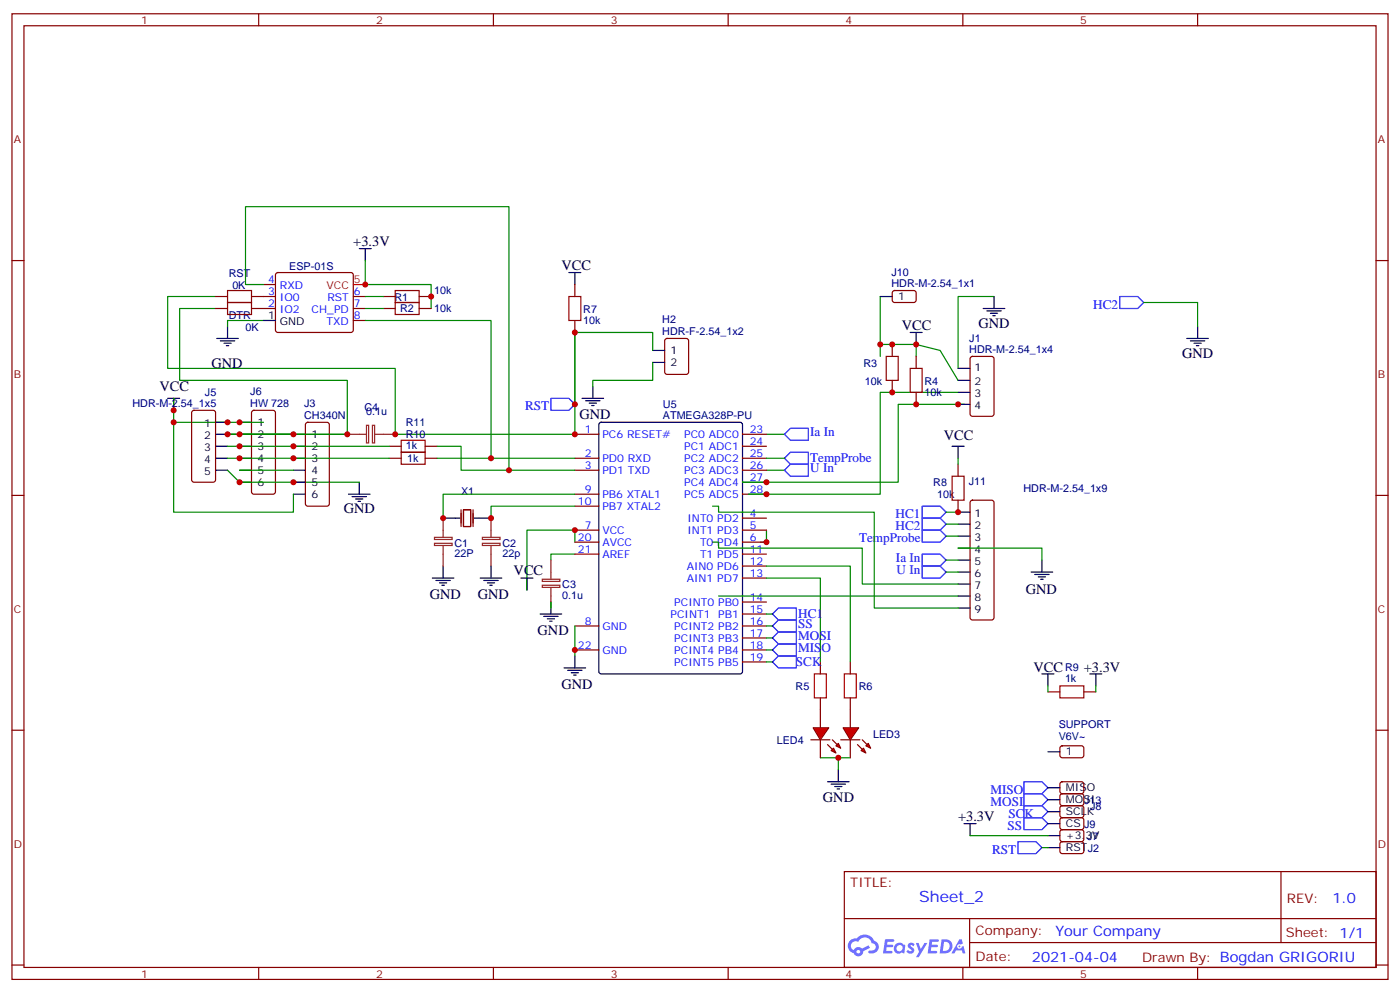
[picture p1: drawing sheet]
<svg xmlns="http://www.w3.org/2000/svg" width="412mm" height="292mm" viewBox="0 0 412 292" stroke-linecap="round" stroke-linejoin="round" font-family="sans-serif">
<g fill="none" stroke="#870000" stroke-width=".35">
<path d="M3.5 4.1h405.4v284.3h-405.4zM7.1 7.6h398.2v277.3h-398.2zM76.2 4.1v3.5M145.3 4.1v3.5M214.5 4.1v3.5M283.6 4.1v3.5M352.8 4.1v3.5M3.5 76.7h3.6M405.3 76.7h3.6M3.5 145.9h3.6M405.3 145.9h3.6M3.5 215h3.6"/>
<path d="M405.3 215h3.6M248.7 256.6h156.6v28.3h-156.6zM377.3 256.7v20.8M248.7 270.5h156.5M285.6 277.5h119.6M285.6 270.5v14.1M3.5 284.2h3.6M76.2 284.9v3.5M145.3 284.9v3.5M214.5 284.9v3.5M283.6 284.9v3.5M352.8 284.9v3.5"/>
<path d="M405.3 284.2h3.6"/>
</g>
<g fill="#5487ff">
<path d="M267.7 277.8a1.22 1.22 0 0 1 1.7 .3l-.4 .6a.47 .47 0 0 0-.3-.4 .47 .47 0 0 0-.5 .1l.1 .3a1.14 1.14 0 0 1 .8 1.7 1.14 1.14 0 0 1-1.9 0l-.2-.2 .5-.5 .7 .4a.29 .29 0 0 0 .3-.2 .29 .29 0 0 0-.2-.4 1.04 1.04 0 0 1-.6-1.7z"/>
<path d="M260.7 276.6h2.4l.3 .2-.2 .5h-1.8l-.1 .9h1.5l.3 .3-.3 .4h-1.6l-.2 1.1 1.7 .1 .2 .3-.2 .3h-2.6z"/>
<path d="M273.8 276.6h2.4l.3 .2-.1 .5h-1.8l-.2 .9h1.6l.3 .3-.4 .4h-1.6l-.1 1.1 1.7 .1 .2 .3-.2 .3h-2.6z"/>
<path d="M282.6 276.6h.7l.3 1.2-.6 .3a.69 .69 0 0 0-1 .3 .69 .69 0 0 0 .4 1 .69 .69 0 0 0 .9-.6l.5-.3 .6 2.2h-.8l-.2-.9h-1.8l-.5 .9h-.8z"/>
<path d="M269.8 277.7h.8l.6 1.8 1.1-1.8h.9l-2.6 4.1h-.8l.9-1.5z"/>
<path d="M277.4 276.6l-.6 4.1h1.3a2.11 2.11 0 0 0 2.5-2.1 2.11 2.11 0 0 0-2.5-2zM278.1 277.3a1.39 1.39 0 0 1 1.7 1.4 1.39 1.39 0 0 1-1.8 1.3h-.3z"/>
<path d="M263.7 278.2a1.54 1.54 0 0 0-.1 2.1 1.54 1.54 0 0 0 2.2 .2l.6 .2 .3-2.3-.2-.2-.4-.1a1.49 1.49 0 0 0-2.4 .1zM264 279.2a.94 .94 0 0 1 1.8 0 .94 .94 0 0 1-1.8 0z"/>
<path d="M250.4 276.9a2.18 2.18 0 0 0 1.1 3.8 1.44 1.44 0 0 0 1.6 .9 1.44 1.44 0 0 0 1.2-1.5l2-1-.5-.7-1.9 .9a1.47 1.47 0 0 0-2.4 .5 1.39 1.39 0 0 1-.7-2 1.39 1.39 0 0 1 2-.4 2.12 2.12 0 0 1 2.2-1.3 2.12 2.12 0 0 1 1.9 1.6 1.14 1.14 0 0 1 1.1 1.5 1.14 1.14 0 0 1-1.7 .7 .43 .43 0 0 0-.5 .3 .43 .43 0 0 0 .4 .5 1.98 1.98 0 0 0 2.5-1.2 1.98 1.98 0 0 0-1.2-2.5 3.1 3.1 0 0 0-5.3-.7l-.9 .1zM252.3 280.2a.55 .55 0 0 1 1.1 0 .55 .55 0 0 1-1.1 0z"/>
<circle cx="282.6" cy="278.7" r=".26"/>
</g>
<path d="M271.6 166.7h5.3l1.8 1.8-1.8 1.7h-5.3zM271.6 163.2h5.3l1.8 1.7-1.8 1.8h-5.3z" fill="none" stroke="#00f" stroke-width=".35"/>
<g fill="none" stroke="#000" stroke-width=".35">
<path d="M167.6 80.3h3.5M169.3 80.3v3.5M49.4 117.3h3.5M51.2 117.3v3.5M171.4 117.3h6.4M172.5 118h4.2M173.6 118.7h2.1M174.3 119.4h.7M174.6 113.8v3.5M176.6 124.6l.5-.2h40.9l.7 .4v72.9l-.4 .7h-41.2l-.7-.4v-72.9zM102.7 145.5h6.3M103.7 146.2h4.2"/>
<path d="M104.8 146.9h2.1M105.5 147.6h.7M105.8 142v3.5M130.5 152.6h5M139.7 152.6h4.9M127.4 170.2h6.3M128.4 170.9h4.2M129.5 171.6h2.1M130.2 172.3h.7M130.5 166.7v3.5M141.5 170.2h6.3M142.5 170.9h4.3"/>
<path d="M143.6 171.6h2.1M144.3 172.3h.7M144.6 166.7v3.5M153.5 170.2h3.5M155.2 170.2v3.5M162.3 177.3v3.5M303.7 168.5h6.4M304.8 169.2h4.2M305.9 169.9h2.1M306.6 170.6h.7M306.9 164.9v3.6M159.1 180.8h6.4"/>
<path d="M160.2 181.5h4.2M161.2 182.2h2.1M161.9 182.9h.7M166.2 196.7h6.3M167.2 197.4h4.2M168.3 198.1h2.1M169 198.8h.7M169.3 193.1v3.6M243.8 230.2h6.3M244.8 230.9h4.3M245.9 231.6h2.1M246.6 232.3h.7"/>
<path d="M246.9 226.7v3.5"/>
</g>
<g fill="none" stroke="#008700" stroke-width=".35">
<path d="M63.5 87.3h-14.1v21.2h67v19.4h52.9v-8.8M169.3 97.9v21.2M192.3 103.2v-5.3h-23v21.2M67 127.9h35.3M225.8 138.5h5.3M225.8 127.9h5.3M86.4 142h19.4M169.3 159.6v-3.5h-14.1v17.6M225.8 156.1v3.5h-1.8M169.3 163.2h-7v1.7M211.7 175.5h70.5M169.3 184.3v8.8"/>
<path d="M241.7 223.1h8.8M246.9 223.1v3.6"/>
</g>
<path d="M167.6 87.3h3.5v7.1h-3.5z" fill="none" stroke="#a10000" stroke-width=".35"/>
<g fill="none" stroke="#870000" stroke-width=".35">
<path d="M169.3 83.8v3.5M169.3 94.4v3.5M169.3 127.9h7.1M169.3 134.9h7.1M169.3 138.5h7.1M218.7 127.9h7.1M218.7 134.9h7.1M218.7 138.5h7.1M218.7 131.4h7.1M135.8 150.1v4.9M136.5 150.1h2.1v4.9h-2.1zM139.3 150.1v4.9"/>
<path d="M169.3 156.1h7.1M169.3 159.6h7.1M169.3 145.5h7.1M169.3 149h7.1M218.7 152.6h7.1M218.7 156.1h7.1M218.7 159.6h7.1M218.7 145.5h7.1M218.7 142h7.1M169.3 163.2h7.1M218.7 163.2h7.1M218.7 166.7h7.1"/>
<path d="M218.7 170.2h7.1M218.7 177.3h7.1M169.3 184.3h7.1M169.3 191.4h7.1M218.7 184.3h7.1M218.7 180.8h7.1M218.7 187.9h7.1M218.7 191.4h7.1M218.7 194.9h7.1"/>
</g>
<g fill="none" stroke="#8c2424" stroke-width=".35">
<path d="M102.3 127.9h5.6M107.9 125.2h.7v5.2h-.7zM109.7 125.2h.6v5.2h-.6zM110.4 127.9h6M128 160h5.2v.6h-5.2zM128 158.2h5.2v.7h-5.2zM130.5 152.6v5.6M142.1 160h5.2v.6h-5.2zM142.1 158.2h5.2v.7h-5.2zM144.6 152.6v5.6M130.5 160.7v6M144.6 160.7v6"/>
<path d="M159.7 172.3h5.2v.7h-5.2zM159.7 170.6h5.2v.6h-5.2zM162.3 164.9v5.7M162.3 173v6"/>
</g>
<g fill="#f00" stroke="#870000" stroke-width=".35">
<path d="M239.5 214.3h4.6l-2.4 3.5z"/>
<path d="M238.8 217.8h5.7z"/>
</g>
<g fill="#870000" stroke="#870000" stroke-width=".35">
<path d="M245.2 217.8l1.4 1.5z"/>
<path d="M243.8 219.3l1.4 1.4z"/>
</g>
<g fill="#f00" stroke="#870000" stroke-width=".35">
<path d="M246.2 219.6l.7-.7 .7 1.4z"/>
<path d="M244.8 221l.7-.7 .7 1.4z"/>
</g>
<path d="M241.7 209v5.3M241.7 217.8v5.3" fill="none" stroke="#870000" stroke-width=".35"/>
<g fill="#f00" stroke="#870000" stroke-width=".35">
<path d="M248.4 214.3h4.5l-2.4 3.5z"/>
<path d="M247.6 217.8h5.7z"/>
</g>
<g fill="#870000" stroke="#870000" stroke-width=".35">
<path d="M254 217.8l1.4 1.5z"/>
<path d="M252.6 219.3l1.4 1.4z"/>
</g>
<g fill="#f00" stroke="#870000" stroke-width=".35">
<path d="M255.1 219.6l.7-.7 .7 1.4z"/>
<path d="M253.6 221l.8-.7 .7 1.4z"/>
</g>
<g fill="none" stroke="#870000" stroke-width=".35">
<path d="M63.5 90.8h3.5M63.5 87.3h3.5M74.1 90.8h7M74.1 87.3h7M77.6 83.8h3.5M81.4 80.5l.4-.2h21.6l.5 .2 .2 .5v16.2l-.3 .5-.4 .2h-21.6l-.5-.2-.2-.5v-16.2zM104.1 90.8h3.5M104.1 87.3h3.5M104.1 94.4h3.5M112.9 90.8h3.5M112.9 87.3h3.5M123.5 90.8h3.5"/>
<path d="M123.5 87.3h3.5M196 99.9l.5-.2h5.6l.7 .4v9.4l-.4 .7h-5.9l-.7-.4v-9.4zM263.1 85.8l.4-.3 5.9 .1 .5 .7-.1 2.3-.6 .5-5.9-.1-.5-.6v-2.1zM262.8 101.4v3.6M262.8 112v3.5M269.9 105v3.5M269.9 115.5v3.6M286 105.2l.5-.2h5.6l.7 .4v16.5l-.5 .6-5.8 .1-.7-.5v-16.4zM56.7 121l.4-.2h5.7l.6 .5 .1 20-.5 .6-5.9 .1-.6-.5-.1-20zM74.3 121l.5-.2h5.6l.7 .5v23.5l-.4 .7h-5.9l-.7-.4v-23.6zM90.2 124.6l.5-.2h5.6l.7 .4v23.5l-.4 .7h-5.9l-.7-.4v-23.5zM114.7 134.9h3.5"/>
<path d="M114.7 131.4h3.5M125.2 134.9h3.6M125.2 131.4h3.6M282.2 136.7v3.5M282.2 147.3v3.5M286 147.5l.5-.2h5.6l.5 .2 .2 .5v33.9l-.2 .5-.5 .2h-5.6l-.5-.3-.2-.4v-33.9zM241.7 194.9v3.5M250.5 194.9v3.5M241.7 205.5v3.5M250.5 205.5v8.8M250.5 217.8v5.3M308.7 203.7h3.5"/>
<path d="M312.4 219.8l.5-.2 5.9 .1 .5 .6-.1 2.4-.6 .4h-6l-.4-.7v-2.1zM319.3 203.7h3.5M312.4 237.4l.5-.2 5.9 .1 .5 .6-.1 2.4-.6 .5-6-.1-.4-.6v-2.2zM312.4 230.4l.5-.2h5.9l.5 .7-.1 2.4-.6 .4-6-.1-.4-.6v-2.1zM312.4 233.9l.5-.2 5.9 .1 .5 .6-.1 2.4-.6 .4h-6l-.4-.7v-2.1zM312.4 248l.5-.2 5.9 .1 .5 .6-.1 2.4-.6 .5-6-.1-.4-.7v-2.1zM312.4 244.5l.5-.2 5.9 .1 .5 .6-.1 2.4-.6 .4h-6l-.4-.7v-2.1zM312.4 241l.5-.2h5.9l.5 .7-.1 2.4-.6 .4-6-.1-.4-.6v-2.1z"/>
</g>
<path d="M67 89.1h7.1v3.5h-7.1zM67 85.5h7.1v3.6h-7.1zM116.4 85.5h7.1v3.6h-7.1zM116.4 89.1h7.1v3.5h-7.1zM261.1 105h3.5v7h-3.5zM268.1 108.5h3.5v7h-3.5zM118.2 133.2h7v3.5h-7zM118.2 129.6h7v3.6h-7zM280.5 140.2h3.5v7.1h-3.5zM239.9 198.4h3.5v7.1h-3.5zM248.7 198.4h3.5v7.1h-3.5zM312.2 202h7.1v3.5h-7.1z" fill="none" stroke="#a10000" stroke-width=".35"/>
<g fill="none" stroke="#008700" stroke-width=".35">
<path d="M107.6 76.7v7.1h19.4v7M63.5 90.8h-10.6v21.2h49.4v15.9h-35.3M77.6 94.4h-10.6v1.7M77.6 83.8h-5.3v-22.9h77.6v77.6M107.6 94.4h37v40.5M107.6 87.3h5.3M107.6 90.8h5.3M259.3 87.3v14.1M292.8 87.3h-10.6v21.2M336.9 89.1h15.9v7M51.2 117.3v7.1h26.4M192.3 106.7v5.3h-17.7v1.8"/>
<path d="M269.9 101.4l7 1.8 5.3 8.8M269.9 101.4h-10.6v3.6M269.9 101.4v3.6M282.2 115.5h-22.9v30h-38.8M284 119.1h-19.4v22.9h-45.9M51.2 124.4v26.4h35.2v-5.3M67 134.9h47.7M67 131.4h47.7M67 138.5l3.6 3.5h15.8M70.6 138.5h15.8M128.8 131.4h7v7.1h33.5M128.8 134.9h40.5"/>
<path d="M225.8 134.9h5.3M282.2 134.9v1.8M169.3 145.5h-38.8v7.1M169.3 149h-24.7v3.6M209.9 149h1.8v1.8h45.8v28.2h24.7M209.9 159.6h1.8v1.8h42.3v10.6h28.2M278.7 157.9h3.5M278.7 150.8h3.5M278.7 154.3h3.5M162.3 177.3v1.7M225.8 166.7h24.7v28.2M225.8 170.2h15.9v24.7"/>
<path d="M278.7 164.9h3.5M278.7 168.5h3.5M282.2 161.4h24.7v3.5M225.8 180.8h1.7M225.8 184.3h1.7M225.8 194.9h1.7M225.8 187.9h1.7M225.8 191.4h1.7M308.7 202v1.7M322.8 202v1.7M285.8 246.1h22.9M306.9 249.6h1.8"/>
</g>
<g fill="none" stroke="#00f" stroke-width=".35">
<path d="M329.8 87.3h5.3l1.8 1.8-1.8 1.7h-5.3zM162.3 117.3h5.3l1.7 1.8-1.7 1.7h-5.3zM231.1 138.5l1.7-1.8h5.3v3.5h-5.3zM231.1 127.9l1.7-1.8h5.3v3.5h-5.3zM231.1 134.9l1.7-1.7h5.3v3.5h-5.3zM271.6 156.1h5.3l1.8 1.8-1.8 1.7h-5.3zM271.6 149h5.3l1.8 1.8-1.8 1.8h-5.3zM271.6 152.6h5.3l1.8 1.7-1.8 1.8h-5.3zM227.5 180.8l1.8-1.8h5.3v3.6h-5.3zM227.5 184.3l1.8-1.7h5.3v3.5h-5.3zM227.5 194.9l1.8-1.8h5.3v3.6h-5.3zM227.5 187.9l1.8-1.8h5.3v3.5h-5.3z"/>
<path d="M227.5 191.4l1.8-1.8h5.3v3.5h-5.3zM301.6 237.2h5.3l1.8 1.8-1.8 1.8h-5.3zM301.6 233.7h5.3l1.8 1.8-1.8 1.7h-5.3zM301.6 230.2h5.3l1.8 1.8-1.8 1.7h-5.3zM299.9 247.8h5.3l1.7 1.8-1.7 1.8h-5.3zM301.6 240.8h5.3l1.8 1.7-1.8 1.8h-5.3z"/>
</g>
<g fill="none" stroke="#000" stroke-width=".35">
<path d="M105.8 73.2h3.6M107.6 73.2v3.5M63.9 99.7h6.3M67 96.1v3.6M77.6 94.4h3.5M259.3 87.3h3.5M268.1 97.9h3.5M269.9 97.9v3.5M289.6 90.8h6.4M290.7 91.5h4.2M291.7 92.3h2.2M292.5 93h.7"/>
<path d="M292.8 87.3v3.5M349.6 99.7h6.4M352.8 96.1v3.6M64.9 100.4h4.2M66 101.1h2.1M66.7 101.8h.7M192.3 103.2h3.5M192.3 106.7h3.5M282.2 108.5h3.6M282.2 112h3.6M282.2 115.5h3.6M282.2 119.1h3.6"/>
<path d="M350.7 100.4h4.2M351.7 101.1h2.1M352.4 101.8h.7M63.5 131.4h3.5M63.5 127.9h3.5M63.5 134.9h3.5M63.5 138.5h3.5M63.5 124.4h3.5M70.6 131.4h3.5M70.6 127.9h3.5M70.6 134.9h3.5M70.6 138.5h3.5"/>
<path d="M70.6 124.4h3.5M86.4 131.4h3.6M86.4 127.9h3.6M86.4 134.9h3.6M86.4 138.5h3.6M280.5 131.4h3.5M282.2 131.4v3.5M70.6 142h3.5M86.4 142h3.6M86.4 145.5h3.6M282.2 150.8h3.6M282.2 154.3h3.6"/>
<path d="M282.2 157.9h3.6M282.2 161.4h3.6M282.2 164.9h3.6M282.2 168.5h3.6M282.2 172h3.6M282.2 175.5h3.6M282.2 179h3.6M306.9 198.4h3.5M308.7 198.4v3.6M321 198.4h3.6M322.8 198.4v3.6M308.7 239h3.5"/>
<path d="M308.7 232h3.5M308.7 235.5h3.5M308.7 221.4h3.5M284 242.5h3.5M285.8 242.5v3.6M308.7 242.5h3.5M308.7 249.6h3.5M308.7 246.1h3.5"/>
</g>
<path d="M104.1 83.8h3.5" fill="none" stroke="#f00" stroke-width=".35"/>
<g fill="#c00">
<circle cx="144.6" cy="152.6" r=".88"/>
<circle cx="130.5" cy="152.6" r=".88"/>
<circle cx="246.9" cy="223.1" r=".88"/>
<circle cx="262.8" cy="101.4" r=".88"/>
<circle cx="269.9" cy="101.4" r=".88"/>
<circle cx="259.3" cy="101.4" r=".88"/>
<circle cx="107.6" cy="83.8" r=".88"/>
<circle cx="127" cy="87.3" r=".88"/>
<circle cx="282.2" cy="150.8" r=".88"/>
<circle cx="67" cy="127.9" r=".88"/>
<circle cx="51.2" cy="124.4" r=".88"/>
<circle cx="225.8" cy="159.6" r=".88"/>
<circle cx="169.3" cy="156.1" r=".88"/>
<circle cx="169.3" cy="119.1" r=".88"/>
<circle cx="169.3" cy="127.9" r=".88"/>
<circle cx="169.3" cy="191.4" r=".88"/>
<circle cx="169.3" cy="97.9" r=".88"/>
<circle cx="70.6" cy="127.9" r=".88"/>
<circle cx="70.6" cy="142" r=".88"/>
<circle cx="70.6" cy="124.4" r=".88"/>
<circle cx="67" cy="124.4" r=".88"/>
<circle cx="86.4" cy="127.9" r=".88"/>
<circle cx="86.4" cy="142" r=".88"/>
<circle cx="51.2" cy="120.8" r=".88"/>
<circle cx="102.3" cy="127.9" r=".88"/>
<circle cx="70.6" cy="134.9" r=".88"/>
<circle cx="86.4" cy="134.9" r=".88"/>
<circle cx="70.6" cy="131.4" r=".88"/>
<circle cx="86.4" cy="131.4" r=".88"/>
<circle cx="116.4" cy="127.9" r=".88"/>
<circle cx="144.6" cy="134.9" r=".88"/>
<circle cx="149.9" cy="138.5" r=".88"/>
<circle cx="225.8" cy="145.5" r=".88"/>
<circle cx="262.8" cy="115.5" r=".88"/>
<circle cx="225.8" cy="142" r=".88"/>
<circle cx="269.9" cy="119.1" r=".88"/>
<circle cx="282.2" cy="119.1" r=".88"/>
</g>
<text font-size="4.6" fill="#00f" x="270.8" y="265.7">Sheet_2</text>
<g font-size="4.2">
<text x="104.1" y="72.5">+3.3V</text>
<text x="165.4" y="79.4">VCC</text>
<text x="265.6" y="97.2">VCC</text>
<text x="288.2" y="96.5">GND</text>
<text x="348.2" y="105.3">GND</text>
<text x="62.3" y="108.3">GND</text>
<text x="47" y="115.2">VCC</text>
<text x="170.7" y="123.5">GND</text>
<text x="278" y="129.5">VCC</text>
<text x="101.2" y="151.2">GND</text>
<text x="151.3" y="169.4">VCC</text>
<text x="126.6" y="176.4">GND</text>
<text x="140.7" y="176.4">GND</text>
<text x="302.2" y="175">GND</text>
<text x="158.4" y="187">GND</text>
<text x="304.4" y="197.7">VCC</text>
<text x="319.3" y="197.7">+3.3V</text>
<text x="165.4" y="202.9">GND</text>
<text x="242.4" y="236.3">GND</text>
<text x="282.2" y="241.8">+3.3V</text>
</g>
<g font-size="4.2" fill="#00f">
<text x="392.5" y="265.9">1.0</text>
<text x="310.9" y="275.5">Your Company</text>
<text x="304" y="283.3">2021-04-04</text>
</g>
<g font-size="3.9" fill="#00f">
<text x="322" y="90.8">HC2</text>
<text x="154.7" y="120.8">RST</text>
<text x="238.7" y="128.4">Ia In</text>
<text x="238.7" y="136">TempProbe</text>
<text x="238.7" y="139">U In</text>
<text x="263.8" y="152.6">HC1</text>
<text x="253.1" y="159.6">TempProbe</text>
<text x="263.8" y="156.1">HC2</text>
<text x="263.9" y="165.4">Ia In</text>
<text x="264.1" y="169">U In</text>
<text x="235.1" y="181.9">HC1</text>
<text x="235.1" y="184.8">SS</text>
<text x="235.1" y="188.4">MOSI</text>
<text x="235.1" y="191.9">MISO</text>
<text x="234.5" y="196">SCK</text>
<text x="291.8" y="233.7">MISO</text>
<text x="291.8" y="237.2">MOSI</text>
<text x="296.8" y="244.3">SS</text>
<text x="297.1" y="240.8">SCK</text>
<text x="292.3" y="251.4">RST</text>
</g>
<g font-size="3.9" fill="#800">
<text x="250.5" y="261.2">TITLE:</text>
<text x="379.1" y="265.9">REV:</text>
<text x="287.4" y="275.4">Company:</text>
<text x="378.7" y="276">Sheet: 1/1</text>
<text x="287.4" y="283.1">Date:</text>
<text x="336.4" y="283.2">Drawn By: Bogdan GRIGORIU</text>
</g>
<g font-size="3.2" fill="#800">
<text x="41.6" y="7.1">1</text>
<text x="110.8" y="7.1">2</text>
<text x="179.9" y="7.1">3</text>
<text x="249.1" y="7.1">4</text>
<text x="318.2" y="7.1">5</text>
<text x="4.1" y="42.2">A</text>
<text x="405.9" y="42.2">A</text>
<text x="4.1" y="111.3">B</text>
<text x="405.9" y="111.3">B</text>
<text x="4.1" y="180.4">C</text>
<text x="405.9" y="180.4">C</text>
<text x="4.1" y="249.6">D</text>
<text x="405.9" y="249.6">D</text>
<text x="41.6" y="287.9">1</text>
<text x="110.8" y="287.9">2</text>
<text x="179.9" y="287.9">3</text>
<text x="249.1" y="287.9">4</text>
<text x="318.2" y="287.9">5</text>
</g>
<g font-size="3.2" fill="#000080">
<text x="67.4" y="81.5">RST</text>
<text x="85.2" y="79.6">ESP-01S</text>
<text x="262.6" y="81.3">J10</text>
<text x="68.4" y="85">0K</text>
<text x="116.2" y="88.6">R1</text>
<text x="127.9" y="86.6">10k</text>
<text x="262.6" y="84.5">HDR-M-2.54_1x1</text>
<text x="67.4" y="93.8">DTR</text>
<text x="117.8" y="91.9">R2</text>
<text x="127.9" y="91.9">10k</text>
<text x="171.8" y="95.3">10k</text>
<text x="171.8" y="92.1">R7</text>
<text x="195.1" y="95.1">H2</text>
<text x="72.3" y="97.4">0K</text>
<text x="195.1" y="98.6">HDR-F-2.54_1x2</text>
<text x="285.5" y="100.7">J1</text>
<text x="254.4" y="107.9">R3</text>
<text x="285.5" y="103.9">HDR-M-2.54_1x4</text>
<text x="254.8" y="113.2">10k</text>
<text x="272.3" y="113.3">R4</text>
<text x="39" y="119.8">HDR-M-2.54_1x5</text>
<text x="60.4" y="116.5">J5</text>
<text x="73.7" y="119.8">HW 728</text>
<text x="73.7" y="116.2">J6</text>
<text x="89.6" y="119.8">J3</text>
<text x="272.3" y="116.5">10k</text>
<text x="89.6" y="123.3">CH340N</text>
<text x="107.3" y="121">C4</text>
<text x="107.9" y="122.1">0.1u</text>
<text x="119.5" y="125.4">R11</text>
<text x="195.3" y="123.3">ATMEGA328P-PU</text>
<text x="195.3" y="120.2">U5</text>
<text x="119.5" y="128.9">R10</text>
<text x="119.5" y="132.1">1k</text>
<text x="119.9" y="136.2">1k</text>
<text x="274.9" y="143.2">R8</text>
<text x="285.4" y="142.7">J11</text>
<text x="135.8" y="145.8">X1</text>
<text x="276" y="146.8">10k</text>
<text x="301.5" y="145">HDR-M-2.54_1x9</text>
<text x="133.9" y="160.9">C1</text>
<text x="148" y="160.9">C2</text>
<text x="133.9" y="164.1">22P</text>
<text x="148" y="164.1">22p</text>
<text x="165.6" y="173.3">C3</text>
<text x="165.6" y="176.4">0.1u</text>
<text x="313.7" y="197.7">R9</text>
<text x="234.4" y="203.2">R5</text>
<text x="252.9" y="203.1">R6</text>
<text x="313.7" y="200.9">1k</text>
<text x="311.9" y="214.3">SUPPORT</text>
<text x="228.8" y="219.1">LED4</text>
<text x="257.2" y="217.3">LED3</text>
<text x="311.9" y="217.8">V6V~</text>
<text x="319.4" y="236.7">J13</text>
<text x="321.2" y="238.5">J8</text>
<text x="320.3" y="247.3">J7</text>
</g>
<g font-size="3.2" fill="#00f">
<text x="78.9" y="83.4">4</text>
<text x="78.9" y="87">3</text>
<text x="82.4" y="88.7">IO0</text>
<text x="82.4" y="85.2">RXD</text>
<text x="96.4" y="88.7">RST</text>
<text x="104.2" y="87">6</text>
<text x="78.9" y="90.5">2</text>
<text x="82.4" y="92.3">IO2</text>
<text x="91.8" y="92.3">CH_PD</text>
<text x="96.2" y="95.8">TXD</text>
<text x="104.2" y="90.5">7</text>
<text x="104.2" y="94">8</text>
<text x="172.3" y="127.5">1</text>
<text x="177.4" y="128.9">PC6 RESET#</text>
<text x="201.6" y="128.9">PC0 ADC0</text>
<text x="220.8" y="127.5">23</text>
<text x="220.8" y="131.1">24</text>
<text x="172.3" y="134.6">2</text>
<text x="177.4" y="136">PD0 RXD</text>
<text x="201.6" y="132.5">PC1 ADC1</text>
<text x="201.6" y="136">PC2 ADC2</text>
<text x="220.8" y="134.6">25</text>
<text x="172.3" y="138.1">3</text>
<text x="177.4" y="139.5">PD1 TXD</text>
<text x="201.6" y="139.5">PC3 ADC3</text>
<text x="201.6" y="143.1">PC4 ADC4</text>
<text x="220.8" y="138.1">26</text>
<text x="220.8" y="141.6">27</text>
<text x="170.2" y="148.7">10</text>
<text x="172.3" y="145.2">9</text>
<text x="177.4" y="146.6">PB6 XTAL1</text>
<text x="201.6" y="146.6">PC5 ADC5</text>
<text x="220.8" y="145.2">28</text>
<text x="172.3" y="155.8">7</text>
<text x="177.4" y="150.1">PB7 XTAL2</text>
<text x="202.5" y="153.6">INT0 PD2</text>
<text x="220.8" y="152.2">4</text>
<text x="220.8" y="155.8">5</text>
<text x="170.2" y="159.3">20</text>
<text x="177.4" y="157.2">VCC</text>
<text x="177.4" y="160.7">AVCC</text>
<text x="202.5" y="157.2">INT1 PD3</text>
<text x="206.2" y="160.7">T0 PD4</text>
<text x="220.8" y="159.3">6</text>
<text x="170.2" y="162.8">21</text>
<text x="177.4" y="164.2">AREF</text>
<text x="202.3" y="167.7">AIN0 PD6</text>
<text x="206.2" y="164.2">T1 PD5</text>
<text x="220.8" y="162.8">11</text>
<text x="220.8" y="166.3">12</text>
<text x="202.3" y="171.3">AIN1 PD7</text>
<text x="220.8" y="169.9">13</text>
<text x="198.6" y="178.3">PCINT0 PB0</text>
<text x="220.8" y="176.9">14</text>
<text x="172.3" y="184">8</text>
<text x="177.4" y="185.4">GND</text>
<text x="197.5" y="181.9">PCINT1</text>
<text x="198.6" y="185.4">PCINT2 PB2</text>
<text x="211.6" y="181.9">PB1</text>
<text x="220.8" y="180.4">15</text>
<text x="220.8" y="184">16</text>
<text x="170.2" y="191">22</text>
<text x="198.6" y="188.9">PCINT3 PB3</text>
<text x="220.8" y="187.5">17</text>
<text x="220.8" y="191">18</text>
<text x="177.4" y="192.4">GND</text>
<text x="198.6" y="192.4">PCINT4 PB4</text>
<text x="198.6" y="196">PCINT5 PB5</text>
<text x="220.8" y="194.6">19</text>
</g>
<g font-size="3.2" fill="#f00">
<text x="104.2" y="83.4">5</text>
<text x="96.2" y="85.2">VCC</text>
</g>
<g font-size="3.2">
<text x="264.6" y="88.4">1</text>
<text x="78.9" y="94">1</text>
<text x="82.4" y="95.8">GND</text>
<text x="197.6" y="104.2">1</text>
<text x="197.6" y="107.8">2</text>
<text x="287.1" y="109.2">1</text>
<text x="287.1" y="113.4">2</text>
<text x="287.1" y="116.9">3</text>
<text x="60.2" y="125.8">1</text>
<text x="75.8" y="125.4">1</text>
<text x="287.1" y="120.5">4</text>
<text x="60.2" y="129.3">2</text>
<text x="75.8" y="128.9">2</text>
<text x="91.7" y="128.9">1</text>
<text x="60.2" y="132.8">3</text>
<text x="60.2" y="136.3">4</text>
<text x="75.8" y="132.5">3</text>
<text x="75.8" y="136">4</text>
<text x="91.7" y="132.5">2</text>
<text x="91.7" y="136">3</text>
<text x="60.2" y="139.9">5</text>
<text x="75.8" y="139.5">5</text>
<text x="75.8" y="143.1">6</text>
<text x="91.7" y="139.5">4</text>
<text x="91.7" y="143.1">5</text>
<text x="91.7" y="146.6">6</text>
<text x="287.1" y="152.2">1</text>
<text x="287.1" y="155.8">2</text>
<text x="287.1" y="159.3">3</text>
<text x="287.1" y="162.8">4</text>
<text x="287.1" y="166.3">5</text>
<text x="287.1" y="169.9">6</text>
<text x="287.1" y="173.4">7</text>
<text x="287.1" y="176.9">8</text>
<text x="287.1" y="180.4">9</text>
<text x="314" y="222.4">1</text>
<text x="314" y="233">MISO</text>
<text x="314" y="236.5">MOSI</text>
<text x="314" y="243.6">CS J9</text>
<text x="314" y="240.1">SCLK</text>
<text x="314" y="250.6">RSTJ2</text>
<text x="314" y="247.1">+3.3V</text>
</g>
</svg>
